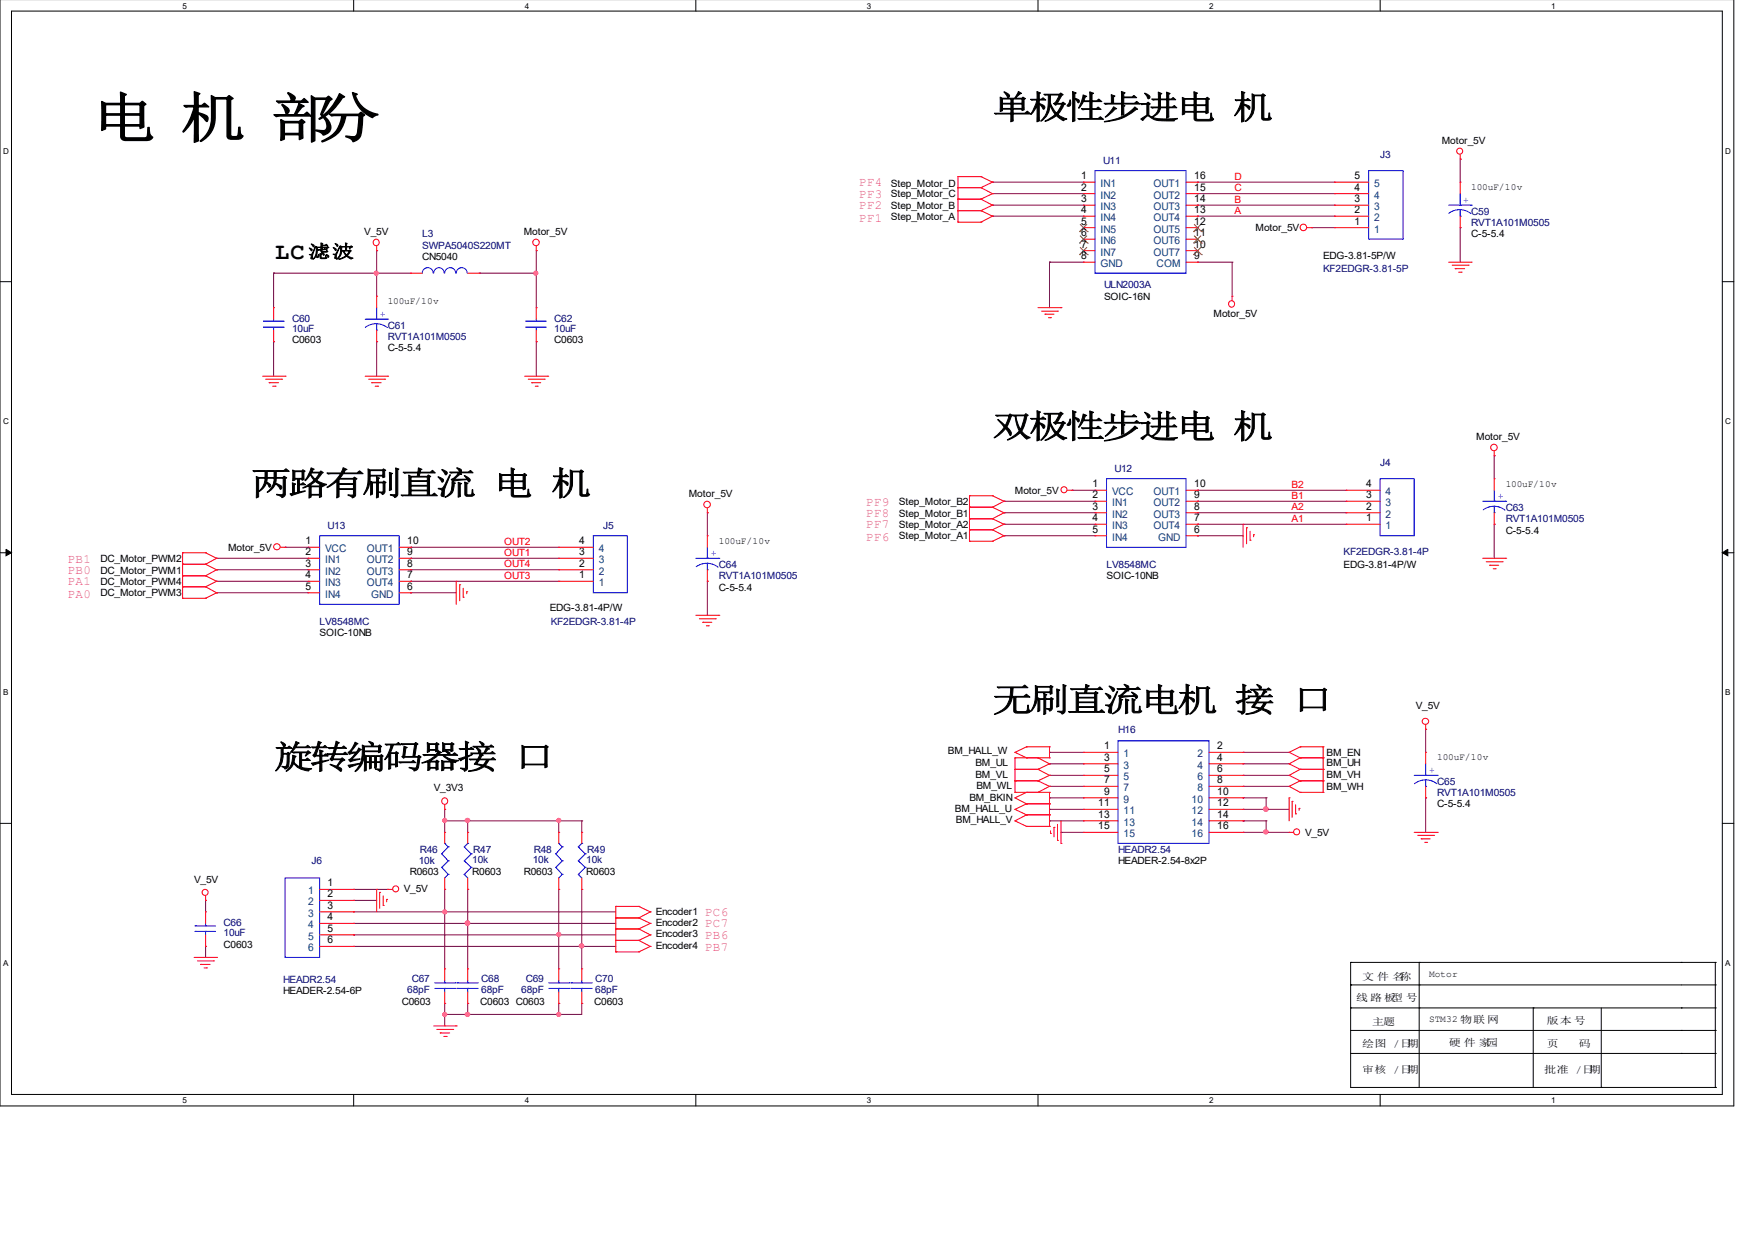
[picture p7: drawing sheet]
<svg xmlns="http://www.w3.org/2000/svg" width="297mm" height="210mm" viewBox="0 0 297 210" stroke-linecap="round" stroke-linejoin="round" font-family="sans-serif">
<path d="M0 -.1v187.3h293.5v-187.3M1.9 1.9h289.6v183.4h-289.6z" fill="none" stroke="#000" stroke-width=".17"/>
<g fill="#fff">
<path d="M30.9 .2h.7v1.4h-.7z"/>
<path d="M30.9 185.5h.7v1.5h-.7z"/>
</g>
<path d="M59.9 -.1v2M59.9 185.3v1.9" fill="none" stroke="#000" stroke-width=".17"/>
<g fill="#fff">
<path d="M88.8 .2h.7v1.4h-.7z"/>
<path d="M88.8 185.5h.7v1.5h-.7z"/>
</g>
<path d="M117.8 -.1v2M117.8 185.3v1.9" fill="none" stroke="#000" stroke-width=".17"/>
<g fill="#fff">
<path d="M146.7 .2h.7v1.4h-.7z"/>
<path d="M146.7 185.5h.7v1.5h-.7z"/>
</g>
<path d="M175.7 -.1v2M175.7 185.3v1.9" fill="none" stroke="#000" stroke-width=".17"/>
<g fill="#fff">
<path d="M204.6 .2h.7v1.4h-.7z"/>
<path d="M204.6 185.5h.7v1.5h-.7z"/>
</g>
<path d="M233.6 -.1v2M233.6 185.3v1.9" fill="none" stroke="#000" stroke-width=".17"/>
<g fill="#fff">
<path d="M262.6 .2h.6v1.4h-.6z"/>
<path d="M262.6 185.5h.6v1.5h-.6z"/>
<path d="M.5 24.7h.9v1.5h-.9z"/>
<path d="M292 24.7h.9v1.5h-.9z"/>
<path d="M.5 70.5h.9v1.5h-.9z"/>
<path d="M292 70.5h.9v1.5h-.9z"/>
</g>
<path d="M0 47.7h1.9M291.5 47.7h2" fill="none" stroke="#000" stroke-width=".17"/>
<g fill="#fff">
<path d="M.5 116.4h.9v1.5h-.9z"/>
<path d="M292 116.4h.9v1.5h-.9z"/>
</g>
<path d="M0 93.6h1.9M291.5 93.6h2" fill="none" stroke="#000" stroke-width=".17"/>
<path d="M1 93l.9 .6-.9 .5zM291.5 93.6l.9-.6v1.1z" fill="#000" stroke="#000" stroke-width=".17"/>
<g fill="#fff">
<path d="M.5 162.2h.9v1.5h-.9z"/>
<path d="M292 162.2h.9v1.5h-.9z"/>
</g>
<g fill="none" stroke="#000" stroke-width=".17">
<path d="M0 139.4h1.9M291.5 139.4h2M228.6 170.6h.1M228.6 162.9h.1M228.6 166.7h.1M228.6 162.9v21.2h61.7M228.6 170.6h61.7M228.6 162.9h61.7M228.6 166.7h61.7M228.6 174.4h61.7M228.6 178.3h61.7M240.2 170.6h.1"/>
<path d="M240.2 166.7h.1M240.2 162.9h.1M240.2 162.9v21.2M259.5 170.6h.1M259.5 170.6v13.5M271 170.6v13.5M284.6 170.6h.1M284.6 162.9h.1M284.6 178.3h.1M284.6 174.4h.1M290.3 162.9h.1M290.3 166.7h.1"/>
<path d="M290.3 174.4h.1M290.3 170.6h.1M290.3 178.3h.1M290.3 162.9v21.2M271 184.1h.1M290.3 184.1h.1"/>
</g>
<g fill="none" stroke="#800040" stroke-width=".17">
<path d="M168 32.8h.1M168 30.8h.1M168 36.6h.1M168 34.7h.1M168 32.8h15.4M168 30.8h15.4M168 36.6h15.4M168 34.7h15.4M202.7 32.8h.1M202.7 34.7h.1M202.7 36.6h.1M202.7 30.8h.1"/>
<path d="M202.7 32.8h23.2M202.7 30.8h23.2M202.7 36.6h23.2M202.7 34.7h23.2M222 38.5h.1M222 38.5h3.9M247.1 26.9h.1M247.1 38.5h.1M247.1 26.9v3.9M247.1 38.5v5.9M46.3 46.2h.1M46.3 57.8h.1"/>
<path d="M46.3 46.2h23.2M46.3 46.2v5.9M46.3 57.8v5.9M63.8 42.4h.1M63.8 46.2h.1M63.8 57.8h.1M63.8 42.4v7.7M63.8 57.8v5.9M81.1 46.2h.1M81.1 46.2h9.7M90.8 46.2h.1M90.8 57.8h.1"/>
<path d="M90.8 42.4h.1M90.8 42.4v9.7M90.8 57.8v5.9M177.6 44.4h.1M177.6 44.4h5.8M177.6 44.4v7.7M202.7 44.4h.1M202.7 44.4h5.8M208.5 44.4h.1M208.5 44.4v5.7M252.9 77.1h.1M252.9 77.1v3.9"/>
<path d="M36.7 94.5h.1M36.7 96.4h.1M36.7 98.4h.1M36.7 94.5h15.5M36.7 96.4h15.5M36.7 98.4h15.5M48.3 92.6h.1M48.3 92.6h3.9M69.5 92.6h.1M69.5 94.5h.1M69.5 96.4h.1M69.5 98.4h.1"/>
<path d="M69.5 92.6h25.1M69.5 94.5h25.1M69.5 96.4h25.1M69.5 98.4h25.1M119.7 98.4h.1M119.7 86.8h.1M119.7 86.8v3.9M119.7 98.4v5.8M169.9 90.7h.1M169.9 84.9h.1M169.9 86.8h.1M169.9 88.7h.1"/>
<path d="M169.9 84.9h15.4M169.9 86.8h15.4M169.9 88.7h15.4M169.9 90.7h15.4M181.4 83h.1M181.4 83h3.9M202.7 83h.1M202.7 84.9h.1M202.7 86.8h.1M202.7 88.7h.1M202.7 90.7h.1M202.7 83h25.1"/>
<path d="M202.7 84.9h25.1M202.7 86.8h25.1M202.7 88.7h25.1M202.7 90.7h7.7M252.9 88.7h.1M252.9 88.7v5.8M36.7 100.3h.1M36.7 100.3h15.5M69.5 100.3h.1M69.5 100.3h7.7M75.3 137h.1M75.3 139h.1"/>
<path d="M75.3 139h23.2M75.3 137v3.9M79.2 139h.1M79.2 139v1.9M94.6 139h.1M94.6 139v1.9M98.5 139h.1M98.5 139v1.9M177.6 127.4h.1M177.6 129.3h.1M177.6 131.2h.1M177.6 135.1h.1"/>
<path d="M177.6 137h.1M177.6 139h.1M177.6 133.1h.1M177.6 127.4h5.8M177.6 129.3h5.8M177.6 131.2h5.8M177.6 135.1h5.8M177.6 137h5.8M177.6 139h5.8M177.6 133.1h5.8M210.4 127.4h.1M210.4 129.3h.1"/>
<path d="M210.4 135.1h.1M210.4 137h.1M210.4 139h.1M210.4 133.1h.1M210.4 131.2h.1M210.4 127.4h7.8M210.4 129.3h7.8M210.4 131.2h7.8M210.4 135.1h3.9M210.4 137h7.8M210.4 139h3.9M210.4 133.1h7.8"/>
<path d="M214.3 135.1h.1M214.3 137h.1M214.3 139h.1M214.3 135.1v1.9M214.3 139v1.9M241.3 135.1h.1M241.3 123.5h.1M241.3 123.5v3.9M241.3 135.1v5.8M34.8 152.4h.1M34.8 152.4v2M59.9 150.6h.1"/>
<path d="M59.9 152.4h.1M59.9 154.4h.1M59.9 156.3h.1M59.9 158.3h.1M59.9 150.6h5.7M59.9 152.4h3.9M59.9 154.4h44.3M59.9 156.3h44.3M59.9 158.3h44.3M75.3 154.4h.1M75.3 150.6h.1M75.3 150.6v13.4"/>
<path d="M79.2 156.3h.1M79.2 150.6h.1M79.2 150.6v13.4M94.6 150.6h.1M94.6 158.3h.1M94.6 150.6v13.4M98.5 150.6h.1M98.5 150.6v13.4M179.6 140.9h.1M179.6 140.9h3.8M210.4 140.9h.1M210.4 140.9h7.8"/>
<path d="M214.3 140.9h.1M34.8 160.2h.1M34.8 160.2v1.9M59.9 160.2h.1M59.9 160.2h44.3M75.3 169.9h.1M75.3 171.7h.1M75.3 169.9v3.8M79.2 169.9h.1M79.2 171.7h.1M79.2 169.9v1.8M94.6 169.9h.1"/>
<path d="M94.6 171.7h.1M94.6 169.9v1.8M98.5 160.2h.1M98.5 169.9h.1M98.5 169.9v1.8h-23.2"/>
</g>
<g fill="#f0f" stroke="#f0f" stroke-width=".17">
<circle cx="90.7" cy="46.2" r=".34"/>
<circle cx="63.7" cy="46.2" r=".34"/>
<circle cx="75.3" cy="154.4" r=".34"/>
<circle cx="79.1" cy="156.3" r=".38"/>
<circle cx="94.6" cy="158.2" r=".34"/>
<circle cx="98.4" cy="160.1" r=".36"/>
<circle cx="75.3" cy="138.9" r=".34"/>
<circle cx="79.1" cy="138.9" r=".36"/>
<circle cx="94.6" cy="138.9" r=".34"/>
<circle cx="79.1" cy="171.7" r=".36"/>
<circle cx="75.3" cy="171.7" r=".34"/>
<circle cx="94.6" cy="171.7" r=".34"/>
<circle cx="214.2" cy="137" r=".38"/>
<circle cx="214.3" cy="140.8" r=".36"/>
</g>
<g fill="none" stroke="#f00" stroke-width=".17">
<path d="M162.1 37.6h.1M162.1 35.7h.1M162.1 33.7h.1M162.1 31.8h.1M162.1 29.9h.1M162.1 37.6h3.9M162.1 29.9v7.7M162.1 35.7h3.9M162.1 33.7h3.9M162.1 31.8h3.9M162.1 29.9h3.9M166 37.6h.1"/>
<path d="M166 35.7h.1M166 33.7h.1M166 31.8h.1M166 29.9h.1M166 35.7l2 .9M166 33.7l2 1M166 31.8l2 1M166 29.9l2 .9M168 36.6h.1M168 34.7h.1M168 32.8h.1M168 30.8h.1"/>
<path d="M168 36.6l-2 1M168 34.7l-2 1M168 32.8l-2 .9M168 30.8l-2 1M183.4 30.8h.1M183.4 32.8h.1M183.4 34.7h.1M183.4 36.6h.1M183.4 38.5h.1M183.4 38.5h1.9M183.4 30.8h1.9M183.4 32.8h1.9"/>
<path d="M183.4 34.7h1.9M183.4 36.6h1.9M200.7 38.5h2M200.7 30.8h2M200.7 32.8h2M200.7 34.7h2M200.7 36.6h2M202.7 38.5h.1M202.7 36.6h.1M202.7 34.7h.1M202.7 32.8h.1M202.7 30.8h.1"/>
<path d="M221.2 38.5h.8M222 38.5h.1M225.9 38.5h.1M225.9 36.6h.1M225.9 34.7h.1M225.9 32.8h.1M225.9 30.8h.1M225.9 38.5h5.7M225.9 30.8h5.7M225.9 32.8h5.7M225.9 34.7h5.7M225.9 36.6h5.7"/>
<path d="M247.1 26.9h.1M247.1 30.8h.1M247.1 38.5h.1M247.1 26.2v.7M247.1 30.8v2M247.1 36.6v1.9M46.3 52.1h.1M46.3 57.8h.1M46.3 52.1v1.9M46.3 55.9v1.9M63.8 42.4h.1M63.8 50.1h.1"/>
<path d="M63.8 57.8h.1M63.8 41.7v.7M63.8 50.1v2M63.8 55.9v1.9M69.5 46.2h.1M69.5 46.2h2M79.2 46.2h1.9M81.1 46.2h.1M90.8 42.4h.1M90.8 52.1h.1M90.8 57.8h.1M90.8 41.7v.7"/>
<path d="M90.8 52.1v1.9M90.8 55.9v1.9M175.7 52.1h3.9M176.3 52.7h2.7M176.9 53.2h.1M176.9 53.2h1.5M177.5 53.8h.3M177.8 53.8h.1M179 52.7h.1M179.6 52.1h.1M183.4 40.5h.1M183.4 42.4h.1"/>
<path d="M183.4 44.4h.1M183.4 44.4h1.9M183.4 40.5h1.9M183.4 42.4h1.9M200.7 44.4h2M200.7 40.5h2M200.7 42.4h2M202.7 44.4h.1M202.7 42.4h.1M202.7 40.5h.1M208.5 50.1h.1M208.5 50.1v.8"/>
<path d="M245.2 44.4h3.8M245.8 44.9h2.7M246.3 45.5h.1M246.3 45.5h1.6M246.9 46.1h.4M247.3 46.1h.1M248.5 44.9h.1M249 44.4h.1M44.4 63.7h3.9M45 64.2h2.7M45.6 64.8h.1M45.6 64.8h1.6"/>
<path d="M46.1 65.4h.5M46.6 65.4h.1M47.7 64.2h.1M48.3 63.7h.1M61.8 63.7h3.8M62.4 64.2h2.7M62.9 64.8h.1M62.9 64.8h1.6M63.5 65.4h.4M63.9 65.4h.1M65.1 64.2h.1M65.6 63.7h.1"/>
<path d="M88.8 63.7h3.9M89.4 64.2h2.7M90 64.8h.1M90 64.8h1.5M90.6 65.4h.3M90.9 65.4h.1M92.1 64.2h.1M92.7 63.7h.1M252.9 77.1h.1M252.9 76.4v.7M30.9 95.5h.1M30.9 93.6h.1"/>
<path d="M30.9 97.5h.1M30.9 99.3h.1M30.9 95.5h3.9M30.9 93.6v7.7M30.9 93.6h3.9M30.9 97.5h3.9M30.9 99.3h3.9M34.8 95.5h.1M34.8 93.6h.1M34.8 97.5h.1M34.8 99.3h.1M34.8 93.6l1.9 .9"/>
<path d="M34.8 95.5l1.9 .9M34.8 97.5l1.9 .9M34.8 99.3l1.9 1M36.7 94.5h.1M36.7 96.4h.1M36.7 98.4h.1M36.7 94.5l-1.9 1M36.7 96.4l-1.9 1.1M36.7 98.4l-1.9 .9M47.5 92.6h.8M48.3 92.6h.1M52.2 92.6h.1"/>
<path d="M52.2 94.5h.1M52.2 96.4h.1M52.2 98.4h.1M52.2 94.5h1.9M52.2 92.6h1.9M52.2 98.4h1.9M52.2 96.4h1.9M67.6 94.5h1.9M67.6 92.6h1.9M67.6 98.4h1.9M67.6 96.4h1.9M69.5 98.4h.1"/>
<path d="M69.5 96.4h.1M69.5 94.5h.1M69.5 92.6h.1M77.2 98.4h.1M77.2 98.4v3.9M77.8 99h.1M77.8 99v2.7M78.4 99.6v1.5M94.6 98.4h.1M94.6 96.4h.1M94.6 94.5h.1M94.6 92.6h.1"/>
<path d="M94.6 94.5h5.8M94.6 92.6h5.8M94.6 98.4h5.8M94.6 96.4h5.8M119.7 86.8h.1M119.7 90.7h.1M119.7 98.4h.1M119.7 86v.8M119.7 90.7v1.9M119.7 96.4v2M164.1 85.9h.1M164.1 83.9h.1"/>
<path d="M164.1 87.8h.1M164.1 89.7h.1M164.1 91.6h.1M164.1 85.9h3.9M164.1 83.9v7.7M164.1 83.9h3.9M164.1 87.8h3.9M164.1 89.7h3.9M164.1 91.6h3.9M168 85.9h.1M168 83.9h.1M168 87.8h.1"/>
<path d="M168 89.7h.1M168 91.6h.1M168 83.9l1.9 1M168 85.9l1.9 .9M168 87.8l1.9 .9M168 89.7l1.9 1M169.9 84.9h.1M169.9 86.8h.1M169.9 88.7h.1M169.9 90.7h.1M169.9 84.9l-1.9 1M169.9 86.8l-1.9 1"/>
<path d="M169.9 88.7l-1.9 1M169.9 90.7l-1.9 .9M180.7 83h.7M181.4 83h.1M185.3 83h.1M185.3 84.9h.1M185.3 86.8h.1M185.3 88.7h.1M185.3 90.7h.1M185.3 83h2M185.3 88.7h2M185.3 86.8h2"/>
<path d="M185.3 84.9h2M185.3 90.7h2M200.7 83h2M200.7 88.7h2M200.7 86.8h2M200.7 84.9h2M200.7 90.7h2M202.7 90.7h.1M202.7 88.7h.1M202.7 86.8h.1M202.7 84.9h.1M202.7 83h.1"/>
<path d="M210.4 88.7h.1M210.4 88.7v3.9M211 89.3h.1M211 89.3v2.7M211.6 91.5h.1M211.6 89.9v1.6M212.2 90.5h.1M212.2 90.5v.4M227.8 88.7h.1M227.8 86.8h.1M227.8 84.9h.1M227.8 83h.1"/>
<path d="M227.8 83h5.8M227.8 88.7h5.8M227.8 86.8h5.8M227.8 84.9h5.8M251 94.5h3.8M251.5 95.1h2.8M252.1 95.7h.1M252.1 95.7h1.6M252.7 96.3h.4M252.9 81h.1M252.9 88.7h.1M252.9 81v2"/>
<path d="M252.9 86.8v1.9M253.1 96.3h.1M254.3 95.1h.1M254.8 94.5h.1M30.9 101.3h.1M30.9 101.3h3.9M34.8 101.3h.1M36.7 100.3h.1M36.7 100.3l-1.9 1M52.2 100.3h.1M52.2 100.3h1.9M67.6 100.3h1.9"/>
<path d="M69.5 100.3h.1M78.4 101.1h.1M79 100.2h.1M79 100.2v.3M117.8 104.2h3.9M118.4 104.7h2.7M119 105.3h.1M119 105.3h1.5M119.5 105.9h.4M119.9 105.9h.1M121.1 104.7h.1M121.7 104.2h.1"/>
<path d="M75.3 137h.1M75.3 136.2v.8M171.8 130.2h.1M171.8 128.3h.1M171.8 132.2h.1M171.8 137h.1M171.8 139h.1M171.8 127.4h.1M171.8 135.1h.1M171.8 134.1h.1M171.8 128.3h5.8M171.8 130.2h3.9"/>
<path d="M171.8 128.3v5.8M171.8 132.2h3.9M171.8 137l1.9 .9M171.8 139l1.9 .9M171.8 127.4l1.9 .9M171.8 134.1h5.8M171.8 135.1l1.9 1M173.7 136.1h.1M173.7 137.9h.1M173.7 139.9h.1M173.7 126.4h.1M173.7 128.3h.1"/>
<path d="M173.7 134.1h.1M173.7 126.4h3.9M173.7 136.1l-1.9 .9M173.7 136.1h3.9M173.7 137.9h3.9M173.7 137.9l-1.9 1.1M173.7 139.9h3.9M173.7 126.4l-1.9 1M173.7 134.1l-1.9 1M175.7 130.2h.1M175.7 128.3h.1M175.7 132.2h.1"/>
<path d="M175.7 134.1h.1M175.7 128.3l1.9 1M175.7 130.2l1.9 1M175.7 132.2l1.9 .9M177.6 129.3h.1M177.6 131.2h.1M177.6 136.1h.1M177.6 137.9h.1M177.6 139.9h.1M177.6 126.4h.1M177.6 128.3h.1M177.6 134.1h.1"/>
<path d="M177.6 133.1h.1M177.6 129.3l-1.9 .9M177.6 131.2l-1.9 1M177.6 126.4v1.9M177.6 134.1v5.8M177.6 133.1l-1.9 1M179 139.5v2.8M179.6 139v3.8M183.4 127.4h.1M183.4 129.3h.1M183.4 131.2h.1M183.4 133.1h.1"/>
<path d="M183.4 135.1h.1M183.4 137h.1M183.4 139h.1M183.4 127.4h5.8M183.4 129.3h5.8M183.4 131.2h5.8M183.4 133.1h5.8M183.4 135.1h5.8M183.4 137h5.8M183.4 139h5.8M204.6 127.4h5.8M204.6 129.3h5.8"/>
<path d="M204.6 131.2h5.8M204.6 133.1h5.8M204.6 135.1h5.8M204.6 137h5.8M204.6 139h5.8M210.4 127.4h.1M210.4 129.3h.1M210.4 131.2h.1M210.4 133.1h.1M210.4 135.1h.1M210.4 137h.1M210.4 139h.1"/>
<path d="M218.2 129.3h.1M218.2 127.4h.1M218.2 133.1h.1M218.2 131.2h.1M218.2 135.1h.1M218.2 129.3l1.8 .9M218.2 127.4l1.8 .9M218.2 133.1l1.8 1M218.2 131.2l1.8 1M218.2 135.1v3.9M218.7 135.7h.1M218.7 135.7v2.7"/>
<path d="M219.3 137.8h.1M219.3 136.2v1.6M219.9 136.8h.1M219.9 136.8v.4M220 128.3h.1M220 130.2h.1M220 126.4h.1M220 132.2h.1M220 134.1h.1M220 128.3l-1.8 1M220 128.3h3.9M220 130.2h3.9"/>
<path d="M220 132.2h3.9M220 126.4l-1.8 1M220 126.4h3.9M220 134.1h3.9M220 132.2l-1.8 .9M220 130.2l-1.8 1M223.9 128.3h.1M223.9 130.2h.1M223.9 126.4h.1M223.9 132.2h.1M223.9 134.1h.1M223.9 126.4v7.7"/>
<path d="M241.3 123.5h.1M241.3 127.4h.1M241.3 135.1h.1M241.3 122.7v.8M241.3 127.4v1.9M241.3 133.1v2M34.8 152.4h.1M34.8 154.4h.1M34.8 151.7v.7M34.8 154.4v1.9M34.8 158.3v1.9M54.1 150.6h5.8"/>
<path d="M54.1 152.4h5.8M54.1 154.4h5.8M54.1 156.3h5.8M54.1 158.3h5.8M59.9 150.6h.1M59.9 152.4h.1M59.9 154.4h.1M59.9 156.3h.1M59.9 158.3h.1M63.8 150.6h.1M63.8 150.6v3.8M64.3 151.1h.1"/>
<path d="M64.3 151.1v2.7M64.9 153.3h.1M64.9 151.7v1.6M65.4 152.2h.1M65.4 152.2v.5M65.6 150.6h.1M65.6 150.6h.9M75.3 150.6h.1M75.3 140.9h.1M75.3 140.9v1.9M75.3 148.6v2M79.2 150.6h.1"/>
<path d="M79.2 140.9h.1M79.2 140.9v1.9M79.2 148.6v2M94.6 150.6h.1M94.6 140.9h.1M94.6 140.9v1.9M94.6 148.6v2M98.5 150.6h.1M98.5 140.9h.1M98.5 140.9v1.9M98.5 148.6v2M104.2 155.4h.1"/>
<path d="M104.2 153.4h.1M104.2 157.2h.1M104.2 159.2h.1M104.2 155.4h3.9M104.2 153.4v7.7M104.2 153.4h3.9M104.2 157.2h3.9M104.2 159.2h3.9M108.1 155.4h.1M108.1 153.4h.1M108.1 157.2h.1M108.1 159.2h.1"/>
<path d="M108.1 153.4l2 1M108.1 155.4l2 .9M108.1 157.2l2 1.1M108.1 159.2l2 1M110.1 154.4h.1M110.1 156.3h.1M110.1 158.3h.1M110.1 154.4l-2 1M110.1 156.3l-2 .9M110.1 158.3l-2 .9M177.8 141.1h.1M177.8 140.6v.5"/>
<path d="M178.4 140.1h.1M178.4 140.1v1.6M179 142.3h.1M179.6 142.8h.1M183.4 140.9h.1M183.4 140.9h5.8M204.6 140.9h5.8M210.4 140.9h.1M218.2 140.9h.1M218.2 140.9h.7M239.4 140.9h3.8M239.9 141.4h2.8"/>
<path d="M240.5 142h.1M240.5 142h1.6M241.1 142.6h.4M241.5 142.6h.1M242.7 141.4h.1M243.2 140.9h.1M32.9 162.1h3.8M33.4 162.7h2.8M34 163.3h.1M34 163.3h1.6M34.5 163.8h.5M34.8 160.2h.1"/>
<path d="M35 163.8h.1M36.2 162.7h.1M36.7 162.1h.1M54.1 160.2h5.8M59.9 160.2h.1M73.4 173.7h3.8M73.9 174.3h2.7M74.5 174.9h.1M74.5 174.9h1.6M75.1 175.4h.4M75.3 164h.1M75.3 169.9h.1"/>
<path d="M75.3 164v2M75.3 167.9v2M75.5 175.4h.1M76.6 174.3h.1M77.2 173.7h.1M79.2 164h.1M79.2 169.9h.1M79.2 164v2M79.2 167.9v2M94.6 164h.1M94.6 169.9h.1M94.6 164v2"/>
<path d="M94.6 167.9v2M98.5 164h.1M98.5 169.9h.1M98.5 164v2M98.5 167.9v2M104.2 161.1h.1M104.2 161.1h3.9M108.1 161.1h.1M110.1 160.2h.1M110.1 160.2l-2 .9"/>
<circle cx="220.6" cy="38.5" r=".55"/>
<circle cx="247.1" cy="25.6" r=".51"/>
<circle cx="63.6" cy="41" r=".53"/>
<circle cx="90.7" cy="41" r=".55"/>
<circle cx="208.4" cy="51.4" r=".53"/>
<circle cx="252.9" cy="75.7" r=".55"/>
<circle cx="46.9" cy="92.6" r=".53"/>
<circle cx="119.7" cy="85.4" r=".55"/>
<circle cx="180.1" cy="82.9" r=".51"/>
<circle cx="75.2" cy="135.6" r=".53"/>
<circle cx="241.3" cy="122.1" r=".53"/>
<circle cx="34.7" cy="151.1" r=".51"/>
<circle cx="67" cy="150.5" r=".51"/>
<circle cx="219.5" cy="140.8" r=".51"/>
</g>
<g fill="none" stroke="#00f" stroke-width=".17">
<path d="M185.3 28.9h15.4v17.3h-15.4zM231.6 28.9h5.9v11.6h-5.9zM245.2 34.7h3.8M247.1 36.6h.1M247.1 34.7h.1M247.1 35.5l1.2 .2 .7 .5M247.1 35.5l-.8 .1-1.1 .5M247.1 32.8v1.9M247.1 35.5v1.1M249 34.7h.1M44.6 55.4h.1M44.6 54.4h.1"/>
<path d="M44.6 55.4h3.5M44.6 54.4h3.5M46.3 54.4h.1M46.3 55.4h.1M46.3 54v.4M46.3 55.4v.5M61.8 54h3.8M63.8 55.9h.1M63.8 54h.1M63.8 54.8l1.1 .2 .7 .5M63.8 54.8l-.9 .1-1.1 .5M63.8 52.1v1.9"/>
<path d="M63.8 54.8v1.1M65.6 54h.1M71.5 46.2a.93 .93 0 0 1 .9-.9 .93 .93 0 0 1 .9 .9M73.4 46.2a.89 .89 0 0 1 .9-.9 .89 .89 0 0 1 .9 .9M75.3 46.2a.93 .93 0 0 1 .9-.9 .93 .93 0 0 1 .9 .9M77.2 46.2a.93 .93 0 0 1 .9-.9 .93 .93 0 0 1 1 .9M89 55.4h.1M89 54.4h.1M89 55.4h3.5M89 54.4h3.5M90.8 54.4h.1M90.8 55.4h.1"/>
<path d="M90.8 54v.4M90.8 55.4v.5M54.1 90.7h13.5v11.6h-13.5zM100.4 90.7h5.8v9.6h-5.8zM117.8 94.5h3.9M119.7 96.4h.1M119.7 94.5h.1M119.7 95.3l1.2 .3 .6 .4M119.7 95.3l-.8 .1-1.1 .5M119.7 92.6v1.9M119.7 95.3v1.1M121.7 94.5h.1"/>
<path d="M187.3 81h13.4v11.6h-13.4zM233.6 81h5.8v9.7h-5.8zM251 84.9h3.8M252.9 86.8h.1M252.9 84.9h.1M252.9 85.7l1.2 .2 .6 .5M252.9 85.7l-.8 .1-1.1 .5M252.9 83v1.9M252.9 85.7v1.1M254.8 84.9h.1M189.2 125.4h15.4v17.4h-15.4zM239.4 131.2h3.8"/>
<path d="M241.3 133.1h.1M241.3 131.2h.1M241.3 132l.8 .1 1.1 .6M241.3 132l-.8 .1-1.1 .6M241.3 129.3v1.9M241.3 132v1.1M243.2 131.2h.1M33 157.7h.1M33 156.7h.1M33 157.7h3.5M33 156.7h3.5M34.8 156.7h.1"/>
<path d="M34.8 157.7h.1M34.8 156.3v.4M34.8 157.7v.6M48.3 148.6h5.8v13.5h-5.8zM74.8 146.8h.1M74.8 144.5h.1M74.8 146.8l1.1 1.2M74.8 144.5l1.1 1.2M75.3 142.8h.1M75.3 142.8l.6 .6M75.9 148h.1M75.9 145.7h.1"/>
<path d="M75.9 143.4h.1M75.9 148l-.6 .6M75.9 145.7l-1.1 1.1M75.9 143.4l-1.1 1.1M78.6 148h.1M78.6 145.7h.1M78.6 143.4h.1M78.6 148l.6 .6M78.6 145.7l1.2 1.1M78.6 143.4l1.2 1.1M79.2 142.8h.1M79.2 142.8l-.6 .6"/>
<path d="M79.8 146.8h.1M79.8 144.5h.1M79.8 146.8l-1.2 1.2M79.8 144.5l-1.2 1.2M94.1 146.8h.1M94.1 144.5h.1M94.1 146.8l1.1 1.2M94.1 144.5l1.1 1.2M94.6 142.8h.1M94.6 142.8l.6 .6M95.2 148h.1M95.2 145.7h.1"/>
<path d="M95.2 143.4h.1M95.2 148l-.6 .6M95.2 145.7l-1.1 1.1M95.2 143.4l-1.1 1.1M97.9 148h.1M97.9 145.7h.1M97.9 143.4h.1M97.9 148l.6 .6M97.9 145.7l1.2 1.1M97.9 143.4l1.2 1.1M98.5 142.8h.1M98.5 142.8l-.6 .6"/>
<path d="M99.1 146.8h.1M99.1 144.5h.1M99.1 146.8l-1.2 1.2M99.1 144.5l-1.2 1.2M73.6 167.3h3.4M73.6 166.4h3.4M75.3 166.4h.1M75.3 167.3h.1M75.3 166v.4M75.3 167.3v.6M77 167.3h.1M77 166.4h.1"/>
<path d="M77.4 167.3h.1M77.4 166.4h.1M77.4 167.3h3.5M77.4 166.4h3.5M79.2 166.4h.1M79.2 167.3h.1M79.2 166v.4M79.2 167.3v.6M92.9 167.3h3.5M92.9 166.4h3.5M94.6 166.4h.1M94.6 167.3h.1"/>
<path d="M94.6 166v.4M94.6 167.3v.6M96.4 167.3h.1M96.4 166.4h.1M96.7 167.3h.1M96.7 166.4h.1M96.7 167.3h3.5M96.7 166.4h3.5M98.5 166.4h.1M98.5 167.3h.1M98.5 166v.4M98.5 167.3v.6"/>
</g>
<g fill="none" stroke="#804000" stroke-width=".17">
<path d="M182.7 39.2h.1M182.8 37.9l1.3 1.3M182.8 39.9l1.3 1.3M184 37.9l-1.3 1.3M184 39.9l-1.3 1.3M184.1 39.2h.1M202 39.2h.1M202.1 39.9l1.3 1.3M202.1 37.9l1.3 1.3M203.3 39.9l-1.3 1.3M203.3 37.9l-1.3 1.3M203.4 39.2h.1"/>
<path d="M182.7 41.2h.1M182.7 43.1h.1M182.8 41.8l1.3 1.3M184 41.8l-1.3 1.3M184.1 41.2h.1M184.1 43.1h.1M202 43.1h.1M202 41.2h.1M202.1 41.8l1.3 1.3M203.3 41.8l-1.3 1.3M203.4 43.1h.1M203.4 41.2h.1"/>
</g>
<text font-size="9.2" x="15.5" y="23.1">电 机 部分</text>
<g font-size="5.6">
<text x="168" y="20.1">单极性步进电 机</text>
<text x="168" y="74.1">双极性步进电 机</text>
<text x="42.5" y="83.7">两路有刷直流 电 机</text>
<text x="168" y="120.4">无刷直流电机 接 口</text>
<text x="46.3" y="130.1">旋转编码器接 口</text>
</g>
<text font-size="4" x="46.6" y="43.8">LC</text>
<text font-size="3" x="52.2" y="43.6">滤波</text>
<g font-size="2.1" fill="#f0f">
<text x="145.4" y="35.4">PF2</text>
<text x="145.4" y="33.5">PF3</text>
<text x="145.4" y="31.5">PF4</text>
<text x="145.4" y="37.5">PF1</text>
<text x="146.6" y="89.4">PF7</text>
<text x="146.6" y="87.6">PF8</text>
<text x="146.6" y="85.6">PF9</text>
<text x="11.4" y="95.3">PB1</text>
<text x="146.6" y="91.5">PF6</text>
<text x="11.4" y="101.2">PA0</text>
<text x="11.4" y="99.1">PA1</text>
<text x="11.4" y="97.2">PB0</text>
<text x="119.3" y="155.1">PC6</text>
<text x="119.3" y="161.1">PB7</text>
<text x="119.3" y="158.9">PB6</text>
<text x="119.3" y="157">PC7</text>
</g>
<g font-size="1.8">
<text x="183" y="30.3">1</text>
<text x="183" y="32.3">2</text>
<text x="183" y="34.2">3</text>
<text x="202.1" y="34.2">14</text>
<text x="202.1" y="32.3">15</text>
<text x="202.1" y="30.3">16</text>
<text x="229.3" y="34.2">3</text>
<text x="229.3" y="32.3">4</text>
<text x="229.3" y="30.3">5</text>
<text x="183" y="36.1">4</text>
<text x="183" y="38">5</text>
<text x="183" y="40">6</text>
<text x="183" y="41.9">7</text>
<text x="202.1" y="41.9">10</text>
<text x="202.1" y="40">11</text>
<text x="202.1" y="38">12</text>
<text x="202.1" y="36.1">13</text>
<text x="229.3" y="38">1</text>
<text x="229.3" y="36.1">2</text>
<text x="183" y="43.9">8</text>
<text x="202.1" y="43.9">9</text>
<text x="184.9" y="82.5">1</text>
<text x="202.1" y="82.5">10</text>
<text x="231.2" y="82.5">4</text>
<text x="184.9" y="84.3">2</text>
<text x="184.9" y="86.3">3</text>
<text x="184.9" y="88.2">4</text>
<text x="202.1" y="88.2">7</text>
<text x="202.1" y="86.3">8</text>
<text x="202.1" y="84.3">9</text>
<text x="231.2" y="88.2">1</text>
<text x="231.2" y="86.3">2</text>
<text x="231.2" y="84.3">3</text>
<text x="51.7" y="92.1">1</text>
<text x="51.7" y="94">2</text>
<text x="51.7" y="95.9">3</text>
<text x="68.9" y="95.9">8</text>
<text x="68.9" y="94">9</text>
<text x="68.9" y="92.1">10</text>
<text x="98" y="95.9">2</text>
<text x="98" y="94">3</text>
<text x="98" y="92.1">4</text>
<text x="184.9" y="90.2">5</text>
<text x="202.1" y="90.2">6</text>
<text x="51.7" y="97.9">4</text>
<text x="51.7" y="99.8">5</text>
<text x="68.9" y="99.8">6</text>
<text x="68.9" y="97.9">7</text>
<text x="98" y="97.9">1</text>
<text x="186.9" y="126.8">1</text>
<text x="186.9" y="128.8">3</text>
<text x="186.9" y="130.7">5</text>
<text x="206" y="126.8">2</text>
<text x="206" y="128.8">4</text>
<text x="206" y="130.7">6</text>
<text x="185.8" y="136.5">11</text>
<text x="186.9" y="132.6">7</text>
<text x="186.9" y="134.5">9</text>
<text x="206" y="132.6">8</text>
<text x="206" y="134.5">10</text>
<text x="206" y="136.5">12</text>
<text x="185.8" y="138.4">13</text>
<text x="185.8" y="140.4">15</text>
<text x="206" y="138.4">14</text>
<text x="206" y="140.4">16</text>
<text x="55.5" y="150">1</text>
<text x="55.5" y="151.9">2</text>
<text x="55.5" y="153.9">3</text>
<text x="55.5" y="155.8">4</text>
<text x="55.5" y="157.7">5</text>
<text x="55.5" y="159.7">6</text>
</g>
<g font-size="1.8" fill="#004080">
<text x="186.3" y="31.7">IN1</text>
<text x="186.3" y="33.6">IN2</text>
<text x="186.3" y="35.6">IN3</text>
<text x="195.2" y="35.6">OUT3</text>
<text x="195.2" y="33.6">OUT2</text>
<text x="195.2" y="31.7">OUT1</text>
<text x="232.6" y="35.6">3</text>
<text x="232.6" y="33.6">4</text>
<text x="232.6" y="31.7">5</text>
<text x="186.3" y="37.4">IN4</text>
<text x="186.3" y="39.4">IN5</text>
<text x="186.3" y="41.3">IN6</text>
<text x="195.2" y="41.3">OUT6</text>
<text x="195.2" y="39.4">OUT5</text>
<text x="195.2" y="37.4">OUT4</text>
<text x="232.6" y="39.4">1</text>
<text x="232.6" y="37.4">2</text>
<text x="186.3" y="43.3">IN7</text>
<text x="186.3" y="45.2">GND</text>
<text x="195.2" y="43.3">OUT7</text>
<text x="195.7" y="45.2">COM</text>
<text x="188.2" y="83.8">VCC</text>
<text x="195.2" y="83.8">OUT1</text>
<text x="234.5" y="83.8">4</text>
<text x="188.2" y="85.7">IN1</text>
<text x="188.2" y="87.6">IN2</text>
<text x="188.2" y="89.6">IN3</text>
<text x="195.2" y="89.6">OUT4</text>
<text x="195.2" y="87.6">OUT3</text>
<text x="195.2" y="85.7">OUT2</text>
<text x="234.5" y="89.6">1</text>
<text x="234.5" y="87.6">2</text>
<text x="234.5" y="85.7">3</text>
<text x="55" y="93.5">VCC</text>
<text x="55" y="95.3">IN1</text>
<text x="62.1" y="95.3">OUT2</text>
<text x="62.1" y="93.5">OUT1</text>
<text x="101.3" y="95.3">3</text>
<text x="101.3" y="93.5">4</text>
<text x="188.2" y="91.5">IN4</text>
<text x="196" y="91.5">GND</text>
<text x="55" y="97.3">IN2</text>
<text x="55" y="99.2">IN3</text>
<text x="55" y="101.2">IN4</text>
<text x="62.1" y="99.2">OUT4</text>
<text x="62.1" y="97.3">OUT3</text>
<text x="62.8" y="101.2">GND</text>
<text x="101.3" y="99.2">1</text>
<text x="101.3" y="97.3">2</text>
<text x="190.2" y="128.2">1</text>
<text x="190.2" y="130.1">3</text>
<text x="202.7" y="128.2">2</text>
<text x="202.7" y="130.1">4</text>
<text x="190.2" y="132.1">5</text>
<text x="190.2" y="134">7</text>
<text x="190.2" y="135.9">9</text>
<text x="190.2" y="137.9">11</text>
<text x="201.7" y="135.9">10</text>
<text x="201.7" y="137.9">12</text>
<text x="202.7" y="132.1">6</text>
<text x="202.7" y="134">8</text>
<text x="190.2" y="139.8">13</text>
<text x="190.2" y="141.7">15</text>
<text x="201.7" y="139.8">14</text>
<text x="201.7" y="141.7">16</text>
<text x="52.2" y="151.4">1</text>
<text x="52.2" y="153.3">2</text>
<text x="52.2" y="155.2">3</text>
<text x="52.2" y="157.2">4</text>
<text x="52.2" y="159.1">5</text>
<text x="52.2" y="161.1">6</text>
</g>
<g font-size="1.7" fill="#000080">
<text x="186.7" y="27.8">U11</text>
<text x="233.6" y="26.7">J3</text>
<text x="71.5" y="40.1">L3</text>
<text x="249" y="36.3">C59</text>
<text x="249" y="38.2">RVT1A101M0505</text>
<text x="71.5" y="42.1">SWPA5040S220MT</text>
<text x="223.9" y="46">KF2EDGR-3.81-5P</text>
<text x="186.9" y="48.7">ULN2003A</text>
<text x="49.4" y="54.5">C60</text>
<text x="49.4" y="56.1">10uF</text>
<text x="65.6" y="55.6">C61</text>
<text x="65.6" y="57.5">RVT1A101M0505</text>
<text x="93.8" y="54.5">C62</text>
<text x="93.8" y="56.1">10uF</text>
<text x="188.6" y="79.9">U12</text>
<text x="233.6" y="78.9">J4</text>
<text x="55.5" y="89.6">U13</text>
<text x="102.1" y="89.6">J5</text>
<text x="254.8" y="86.5">C63</text>
<text x="254.8" y="88.4">RVT1A101M0505</text>
<text x="227.4" y="94">KF2EDGR-3.81-4P</text>
<text x="121.7" y="96.1">C64</text>
<text x="121.7" y="98.1">RVT1A101M0505</text>
<text x="187.3" y="96.1">LV8548MC</text>
<text x="54.1" y="105.8">LV8548MC</text>
<text x="93.2" y="105.8">KF2EDGR-3.81-4P</text>
<text x="189.2" y="124.1">H16</text>
<text x="243.2" y="132.9">C65</text>
<text x="243.2" y="134.7">RVT1A101M0505</text>
<text x="52.7" y="146.3">J6</text>
<text x="70.9" y="146.3">10k</text>
<text x="71" y="144.4">R46</text>
<text x="79.9" y="146.1">10k</text>
<text x="80.1" y="144.4">R47</text>
<text x="90.2" y="146.1">10k</text>
<text x="90.3" y="144.4">R48</text>
<text x="99.2" y="146.1">10k</text>
<text x="99.4" y="144.4">R49</text>
<text x="189.2" y="144.4">HEADR2.54</text>
<text x="37.8" y="156.7">C66</text>
<text x="37.8" y="158.5">10uF</text>
<text x="47.9" y="166.4">HEADR2.54</text>
<text x="69.7" y="166.2">C67</text>
<text x="81.4" y="166.2">C68</text>
<text x="89" y="166.2">C69</text>
<text x="100.8" y="166.2">C70</text>
<text x="68.9" y="168.2">68pF</text>
<text x="81.4" y="168.2">68pF</text>
<text x="88.2" y="168.2">68pF</text>
<text x="100.8" y="168.2">68pF</text>
</g>
<g font-size="1.7">
<text x="244" y="24.3">Motor_5V</text>
<text x="150.8" y="35.3">Step_Motor_B</text>
<text x="150.8" y="33.4">Step_Motor_C</text>
<text x="150.8" y="31.7">Step_Motor_D</text>
<text x="61.6" y="39.8">V_5V</text>
<text x="88.6" y="39.8">Motor_5V</text>
<text x="150.8" y="37.3">Step_Motor_A</text>
<text x="212.5" y="39">Motor_5V</text>
<text x="249" y="40.1">C-5-5.4</text>
<text x="71.5" y="44">CN5040</text>
<text x="223.9" y="43.9">EDG-3.81-5P/W</text>
<text x="186.9" y="50.8">SOIC-16N</text>
<text x="205.4" y="53.7">Motor_5V</text>
<text x="49.4" y="58.1">C0603</text>
<text x="65.6" y="59.5">C-5-5.4</text>
<text x="93.8" y="58.1">C0603</text>
<text x="249.9" y="74.5">Motor_5V</text>
<text x="171.8" y="83.6">Motor_5V</text>
<text x="116.6" y="84.2">Motor_5V</text>
<text x="152.1" y="85.5">Step_Motor_B2</text>
<text x="152.1" y="87.5">Step_Motor_B1</text>
<text x="152.1" y="89.4">Step_Motor_A2</text>
<text x="17" y="95.2">DC_Motor_PWM2</text>
<text x="38.6" y="93.2">Motor_5V</text>
<text x="152.1" y="91.3">Step_Motor_A1</text>
<text x="254.8" y="90.4">C-5-5.4</text>
<text x="17" y="97.1">DC_Motor_PWM1</text>
<text x="17" y="99.1">DC_Motor_PWM4</text>
<text x="17" y="100.9">DC_Motor_PWM3</text>
<text x="121.7" y="100">C-5-5.4</text>
<text x="187.3" y="98.1">SOIC-10NB</text>
<text x="227.4" y="96.1">EDG-3.81-4P/W</text>
<text x="54.1" y="107.7">SOIC-10NB</text>
<text x="93" y="103.5">EDG-3.81-4P/W</text>
<text x="239.6" y="120.1">V_5V</text>
<text x="160.4" y="127.6">BM_HALL_W</text>
<text x="165.1" y="129.7">BM_UL</text>
<text x="165.1" y="131.7">BM_VL</text>
<text x="224.5" y="129.7">BM_UH</text>
<text x="224.5" y="128">BM_EN</text>
<text x="224.5" y="131.7">BM_VH</text>
<text x="73.4" y="134">V_3V3</text>
<text x="161.6" y="137.4">BM_HALL_U</text>
<text x="164.1" y="135.6">BM_BKIN</text>
<text x="165.3" y="133.6">BM_WL</text>
<text x="224.5" y="133.8">BM_WH</text>
<text x="243.2" y="136.7">C-5-5.4</text>
<text x="161.8" y="139.4">BM_HALL_V</text>
<text x="220.9" y="141.5">V_5V</text>
<text x="32.9" y="149.5">V_5V</text>
<text x="69.3" y="148.1">R0603</text>
<text x="79.9" y="148.1">R0603</text>
<text x="88.6" y="148.1">R0603</text>
<text x="99.2" y="148.1">R0603</text>
<text x="189.2" y="146.3">HEADER-2.54-8x2P</text>
<text x="68.3" y="151">V_5V</text>
<text x="111" y="154.9">Encoder1</text>
<text x="37.8" y="160.5">C0603</text>
<text x="111" y="156.7">Encoder2</text>
<text x="111" y="158.7">Encoder3</text>
<text x="111" y="160.6">Encoder4</text>
<text x="230.5" y="165.9">文 件 名称</text>
<text x="47.9" y="168.3">HEADER-2.54-6P</text>
<text x="68" y="170.1">C0603</text>
<text x="81.3" y="170.1">C0603 C0603</text>
<text x="100.6" y="170.1">C0603</text>
<text x="229.5" y="169.5">线 路 板</text>
<text x="232.2" y="173.6">主题</text>
<text x="235.5" y="169.5">型 号</text>
<text x="261.8" y="173.4">版本 号</text>
<text x="230.5" y="177.2">绘图 /日</text>
<text x="238.1" y="177.2">期</text>
<text x="245.2" y="177.1">硬 件 家</text>
<text x="251.5" y="177.1">园</text>
<text x="261.8" y="177.2">页</text>
<text x="267.2" y="177.2">码</text>
<text x="230.5" y="181.7">审核 /日</text>
<text x="238.1" y="181.7">期</text>
<text x="261.4" y="181.7">批准 /日</text>
<text x="268.9" y="181.7">期</text>
</g>
<g font-size="1.7" fill="#f00">
<text x="209" y="32.4">C</text>
<text x="209" y="34.3">B</text>
<text x="209" y="30.4">D</text>
<text x="209" y="36.2">A</text>
<text x="218.6" y="82.6">B2</text>
<text x="218.6" y="84.4">B1</text>
<text x="218.6" y="86.4">A2</text>
<text x="218.6" y="88.3">A1</text>
<text x="85.3" y="92.2">OUT2</text>
<text x="85.3" y="94.1">OUT1</text>
<text x="85.3" y="96">OUT4</text>
<text x="85.3" y="98">OUT3</text>
</g>
<g font-size="1.6" fill="#00f">
<text x="247.6" y="34.3">+</text>
<text x="64.3" y="53.6">+</text>
<text x="253.5" y="84.5">+</text>
<text x="120.3" y="94.2">+</text>
<text x="241.9" y="130.8">+</text>
</g>
<g font-size="1.6">
<text x="249" y="32.2">100uF/10v</text>
<text x="65.6" y="51.5">100uF/10v</text>
<text x="254.8" y="82.4">100uF/10v</text>
<text x="121.7" y="92">100uF/10v</text>
<text x="243.2" y="128.7">100uF/10v</text>
<text x="241.9" y="165.4">Motor</text>
<text x="241.9" y="173.1">STM32 物联 网</text>
</g>
<g font-size="1.4">
<text x="30.9" y="1.5">5</text>
<text x="88.8" y="1.5">4</text>
<text x="146.7" y="1.5">3</text>
<text x="204.6" y="1.5">2</text>
<text x="262.6" y="1.5">1</text>
<text x=".5" y="26">D</text>
<text x="292" y="26">D</text>
<text x=".5" y="71.8">C</text>
<text x="292" y="71.8">C</text>
<text x=".5" y="117.7">B</text>
<text x="292" y="117.7">B</text>
<text x=".5" y="163.5">A</text>
<text x="292" y="163.5">A</text>
<text x="30.9" y="186.8">5</text>
<text x="88.8" y="186.8">4</text>
<text x="146.7" y="186.8">3</text>
<text x="204.6" y="186.8">2</text>
<text x="262.6" y="186.8">1</text>
</g>
</svg>
